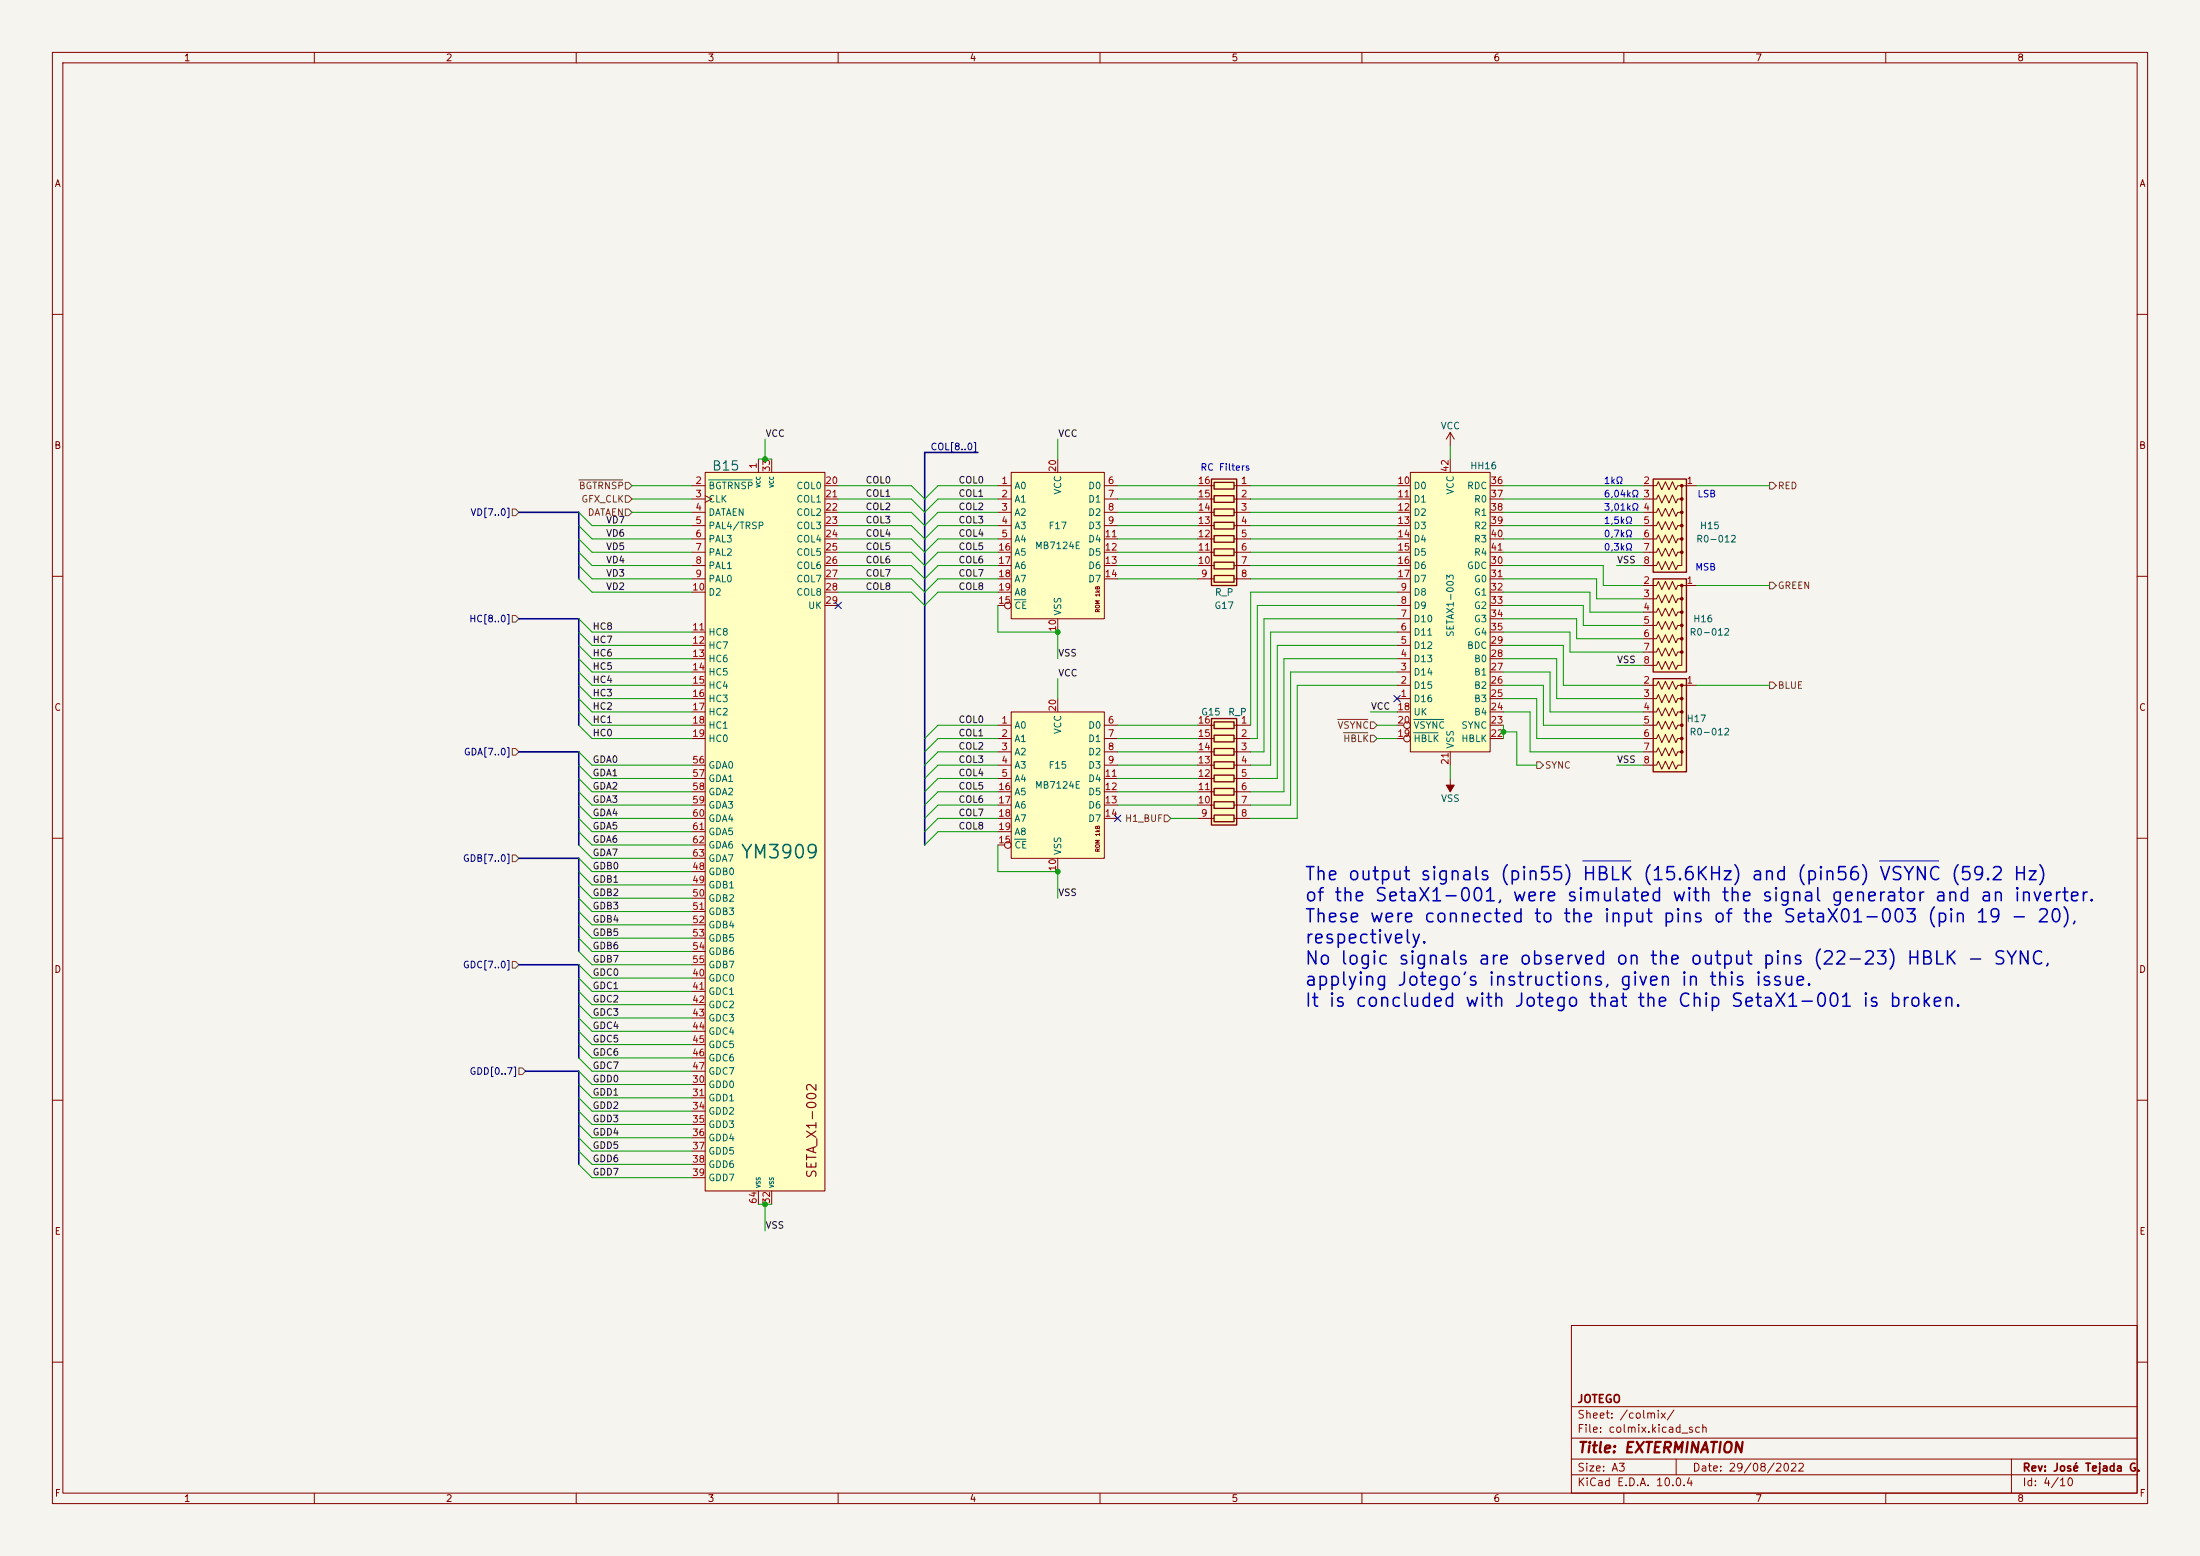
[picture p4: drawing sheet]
<svg xmlns="http://www.w3.org/2000/svg" width="420mm" height="297mm" viewBox="0 0 420 297" stroke-linecap="round" stroke-linejoin="round" font-family="sans-serif">
<path d="M0 0h420v297h-420z" fill="#f5f4ef" stroke="#f5f4ef" stroke-width=".19"/>
<g fill="none" stroke="#840000" stroke-width=".19">
<path d="M10 10h400v277h-400zM12 12h396v273h-396zM60 10v2M110 10v2M160 10v2M210 10v2M260 10v2M310 10v2M360 10v2M10 60h2M408 60h2M10 110h2"/>
<path d="M408 110h2M10 160h2M408 160h2M10 210h2M408 210h2M300 253h108v32h-108zM10 260h2M300 278.5h108M300 274.5h108M300 268.5h108M320 278.5v3M384 278.5v6.5"/>
<path d="M408 260h2M60 285v2M110 285v2M160 285v2M210 285v2M260 285v2M300 281.5h108M310 285v2M360 285v2"/>
</g>
<path d="M315.6 129.5h6.3v17.8h-6.3z" fill="#ffffc2"/>
<path d="M315.6 129.5h6.3v17.8h-6.3z" fill="none" stroke="#840000" stroke-width=".25"/>
<g fill="#840000" stroke="#840000" stroke-width=".19">
<circle cx="321.1" cy="130.8" r=".25"/>
<circle cx="321.1" cy="133.3" r=".25"/>
<circle cx="321.1" cy="135.9" r=".25"/>
<circle cx="321.1" cy="138.4" r=".25"/>
<circle cx="321.1" cy="141" r=".25"/>
<circle cx="321.1" cy="143.5" r=".25"/>
</g>
<path d="M313.7 130.8h2.5l.4-.8 .6 1.6 .7-1.6 .7 1.6 .7-1.6 .6 1.6 .4-.8h.8v15.3h-.8l-.4 .7-.6-1.5-.7 1.5-.7-1.5-.7 1.5-.6-1.5-.4 .8h-2.5M313.7 133.4h2.5l.4-.8 .6 1.5 .7-1.5 .7 1.5 .7-1.5 .6 1.5 .4-.7h.8M313.7 135.9h2.5l.4-.8 .6 1.6 .7-1.6 .7 1.6 .7-1.6 .6 1.6 .4-.8h.8M313.7 138.4h2.5l.4-.7 .6 1.5 .7-1.5 .7 1.5 .7-1.5 .6 1.5 .4-.8h.8M321.3 130.8h2.5M313.7 141h2.5l.4-.8 .6 1.5 .7-1.5 .7 1.5 .7-1.5 .6 1.5 .4-.7h.8M313.7 143.5h2.5l.4-.8 .6 1.6 .7-1.6 .7 1.6 .7-1.6 .6 1.6 .4-.8h.8" fill="none" stroke="#840000" stroke-width=".19"/>
<path d="M231.3 91.4h4.8v20.4h-4.8z" fill="#ffffc2"/>
<path d="M231.3 91.4h4.8v20.4h-4.8zM231.8 92.1h3.8v1.2h-3.8zM231.8 94.6h3.8v1.3h-3.8zM231.8 97.2h3.8v1.2h-3.8zM231.8 99.7h3.8v1.3h-3.8zM231.8 102.2h3.8v1.3h-3.8zM231.8 104.8h3.8v1.2h-3.8zM231.8 107.3h3.8v1.3h-3.8zM231.8 109.9h3.8v1.2h-3.8z" fill="none" stroke="#840000" stroke-width=".25"/>
<g fill="none" stroke="#840000" stroke-width=".19">
<path d="M228.6 92.7h3.2M228.6 95.3h3.2M228.6 97.8h3.2M235.6 92.7h3.2M235.6 95.3h3.2M235.6 97.8h3.2M228.6 100.3h3.2M228.6 102.9h3.2M228.6 105.4h3.2M228.6 108h3.2M228.6 110.5h3.2M235.6 100.3h3.2"/>
<path d="M235.6 102.9h3.2M235.6 105.4h3.2M235.6 108h3.2M235.6 110.5h3.2"/>
</g>
<path d="M134.6 90.2h22.9v137.1h-22.9z" fill="#ffffc2"/>
<g fill="none" stroke="#840000" stroke-width=".19">
<path d="M132.1 92.7h2.5M132.1 95.3h2.5M132.1 97.8h2.5M134.6 90.2h22.9v137.1h-22.9zM134.6 94.6l1.3 .7-1.3 .6M144.8 87.6v2.6M147.3 87.6v2.6M157.5 92.7h2.5M157.5 95.3h2.5M157.5 97.8h2.5M132.1 100.3h2.5M132.1 102.9h2.5"/>
<path d="M132.1 105.4h2.5M132.1 108h2.5M132.1 110.5h2.5M132.1 113h2.5M157.5 100.3h2.5M157.5 102.9h2.5M157.5 105.4h2.5M157.5 108h2.5M157.5 110.5h2.5M157.5 113h2.5M157.5 115.6h2.5M132.1 120.7h2.5"/>
<path d="M132.1 123.2h2.5M132.1 125.7h2.5M132.1 128.3h2.5M132.1 130.8h2.5M132.1 133.4h2.5M132.1 135.9h2.5M132.1 138.4h2.5M132.1 141h2.5M132.1 146.1h2.5M132.1 148.6h2.5M132.1 151.1h2.5M132.1 153.7h2.5"/>
<path d="M132.1 156.2h2.5M132.1 158.8h2.5M132.1 166.4h2.5M132.1 168.9h2.5M132.1 171.5h2.5M132.1 174h2.5M132.1 176.5h2.5M132.1 179.1h2.5M132.1 161.3h2.5M132.1 163.8h2.5M132.1 186.7h2.5M132.1 189.2h2.5"/>
<path d="M132.1 191.8h2.5M132.1 194.3h2.5M132.1 196.9h2.5M132.1 199.4h2.5M132.1 181.6h2.5M132.1 184.2h2.5M132.1 207h2.5M132.1 209.6h2.5M132.1 212.1h2.5M132.1 214.6h2.5M132.1 217.2h2.5M132.1 219.7h2.5"/>
<path d="M132.1 201.9h2.5M132.1 204.5h2.5M132.1 222.2h2.5M132.1 224.8h2.5M144.8 227.3v2.6M147.3 227.3v2.6"/>
</g>
<path d="M135.3 91.6h8.3" fill="none" stroke="#006464" stroke-width=".19"/>
<path d="M193 135.9h17.8v27.9h-17.8z" fill="#ffffc2"/>
<g fill="none" stroke="#840000" stroke-width=".19">
<path d="M190.5 138.4h2.5M193 135.9h17.8v27.9h-17.8zM201.9 133.4v2.5M210.8 138.4h2.6M190.5 141h2.5M190.5 143.5h2.5M190.5 146.1h2.5M190.5 148.6h2.5M190.5 151.1h2.5M190.5 153.7h2.5M190.5 156.2h2.5M190.5 158.8h2.5"/>
<path d="M210.8 141h2.6M210.8 143.5h2.6M210.8 146.1h2.6M210.8 148.6h2.6M210.8 151.1h2.6M210.8 153.7h2.6M210.8 156.2h2.6M276.9 148.6v2.5M190.5 161.3h1.3M201.9 163.8v2.6"/>
<circle cx="192.4" cy="161.3" r=".63"/>
</g>
<path d="M193.7 160.2h2.1" fill="none" stroke="#006464" stroke-width=".19"/>
<path d="M276.1 149.9h1.5l-.7 1.2z" fill="#840000" stroke="#840000" stroke-width=".19"/>
<path d="M231.3 137.2h4.8v20.3h-4.8z" fill="#ffffc2"/>
<path d="M231.3 137.2h4.8v20.3h-4.8zM231.8 137.8h3.8v1.3h-3.8zM231.8 140.3h3.8v1.3h-3.8zM231.8 142.9h3.8v1.2h-3.8zM231.8 145.4h3.8v1.3h-3.8zM231.8 148h3.8v1.2h-3.8zM231.8 150.5h3.8v1.3h-3.8zM231.8 153h3.8v1.3h-3.8zM231.8 155.6h3.8v1.2h-3.8z" fill="none" stroke="#840000" stroke-width=".25"/>
<g fill="none" stroke="#840000" stroke-width=".19">
<path d="M228.6 138.4h3.2M235.6 138.4h3.2M228.6 141h3.2M228.6 143.5h3.2M228.6 146.1h3.2M228.6 148.6h3.2M228.6 151.1h3.2M228.6 153.7h3.2M228.6 156.2h3.2M235.6 141h3.2M235.6 143.5h3.2M235.6 146.1h3.2"/>
<path d="M235.6 148.6h3.2M235.6 151.1h3.2M235.6 153.7h3.2M235.6 156.2h3.2"/>
</g>
<path d="M269.2 90.2h15.3v53.3h-15.3z" fill="#ffffc2"/>
<g fill="none" stroke="#840000" stroke-width=".19">
<path d="M266.7 92.7h2.5M266.7 95.3h2.5M266.7 97.8h2.5M269.2 90.2h15.3v53.3h-15.3zM276.9 82.6v2.5M276.9 87.6v2.6M276.9 82.6l-.8 1.2M276.9 82.6l.7 1.2M284.5 92.7h2.5M284.5 95.3h2.5M284.5 97.8h2.5M266.7 118.1h2.5"/>
<path d="M266.7 115.6h2.5M266.7 113h2.5M266.7 100.3h2.5M266.7 102.9h2.5M266.7 105.4h2.5M266.7 108h2.5M266.7 110.5h2.5M284.5 118.1h2.5M284.5 115.6h2.5M284.5 113h2.5M284.5 100.3h2.5M284.5 102.9h2.5"/>
<path d="M284.5 105.4h2.5M284.5 108h2.5M284.5 110.5h2.5M266.7 133.4h2.5M266.7 130.8h2.5M266.7 128.3h2.5M266.7 125.7h2.5M266.7 123.2h2.5M266.7 120.7h2.5M266.7 135.9h2.5M266.7 138.4h1.3M284.5 133.4h2.5"/>
<path d="M284.5 130.8h2.5M284.5 128.3h2.5M284.5 125.7h2.5M284.5 123.2h2.5M284.5 120.7h2.5M284.5 135.9h2.5M284.5 138.4h2.5M266.7 141h1.3M276.9 143.5v2.6M284.5 141h2.5"/>
<circle cx="268.6" cy="138.4" r=".63"/>
<circle cx="268.6" cy="141" r=".63"/>
</g>
<path d="M269.9 139.9h4.6M269.9 137.3h5.7" fill="none" stroke="#006464" stroke-width=".19"/>
<path d="M193 90.2h17.8v27.9h-17.8z" fill="#ffffc2"/>
<g fill="none" stroke="#840000" stroke-width=".19">
<path d="M190.5 92.7h2.5M190.5 95.3h2.5M190.5 97.8h2.5M193 90.2h17.8v27.9h-17.8zM201.9 87.6v2.6M210.8 92.7h2.6M210.8 95.3h2.6M210.8 97.8h2.6M190.5 100.3h2.5M190.5 102.9h2.5M190.5 105.4h2.5M190.5 108h2.5"/>
<path d="M190.5 110.5h2.5M190.5 115.6h1.3M190.5 113h2.5M201.9 118.1v2.6M210.8 100.3h2.6M210.8 102.9h2.6M210.8 105.4h2.6M210.8 108h2.6M210.8 110.5h2.6"/>
<circle cx="192.4" cy="115.6" r=".63"/>
</g>
<path d="M193.7 114.5h2.1" fill="none" stroke="#006464" stroke-width=".19"/>
<path d="M315.6 110.5h6.3v17.8h-6.3z" fill="#ffffc2"/>
<path d="M315.6 110.5h6.3v17.8h-6.3z" fill="none" stroke="#840000" stroke-width=".25"/>
<g fill="#840000" stroke="#840000" stroke-width=".19">
<circle cx="321.1" cy="111.8" r=".25"/>
<circle cx="321.1" cy="114.3" r=".25"/>
<circle cx="321.1" cy="116.8" r=".25"/>
<circle cx="321.1" cy="119.4" r=".25"/>
<circle cx="321.1" cy="121.9" r=".25"/>
<circle cx="321.1" cy="124.5" r=".25"/>
</g>
<path d="M313.7 111.8h2.5l.4-.8 .6 1.5 .7-1.5 .7 1.5 .7-1.5 .6 1.5 .4-.7h.8v15.2h-.8l-.4 .8-.6-1.6-.7 1.6-.7-1.6-.7 1.6-.6-1.6-.4 .8h-2.5M313.7 114.3h2.5l.4-.8 .6 1.6 .7-1.6 .7 1.6 .7-1.6 .6 1.6 .4-.8h.8M313.7 116.8h2.5l.4-.7 .6 1.5 .7-1.5 .7 1.5 .7-1.5 .6 1.5 .4-.8h.8M313.7 119.4h2.5l.4-.8 .6 1.5 .7-1.5 .7 1.5 .7-1.5 .6 1.5 .4-.7h.8M321.3 111.8h2.5M313.7 121.9h2.5l.4-.7 .6 1.5 .7-1.5 .7 1.5 .7-1.5 .6 1.5 .4-.8h.8M313.7 124.5h2.5l.4-.8 .6 1.5 .7-1.5 .7 1.5 .7-1.5 .6 1.5 .4-.7h.8" fill="none" stroke="#840000" stroke-width=".19"/>
<path d="M315.6 91.4h6.3v17.8h-6.3z" fill="#ffffc2"/>
<path d="M315.6 91.4h6.3v17.8h-6.3z" fill="none" stroke="#840000" stroke-width=".25"/>
<g fill="#840000" stroke="#840000" stroke-width=".19">
<circle cx="321.1" cy="92.7" r=".25"/>
<circle cx="321.1" cy="95.2" r=".25"/>
<circle cx="321.1" cy="97.8" r=".25"/>
<circle cx="321.1" cy="100.3" r=".25"/>
<circle cx="321.1" cy="102.9" r=".25"/>
<circle cx="321.1" cy="105.4" r=".25"/>
</g>
<path d="M313.7 92.7h2.5l.4-.8 .6 1.6 .7-1.6 .7 1.6 .7-1.6 .6 1.6 .4-.8h.8v15.3h-.8l-.4 .7-.6-1.5-.7 1.5-.7-1.5-.7 1.5-.6-1.5-.4 .8h-2.5M313.7 95.3h2.5l.4-.8 .6 1.5 .7-1.5 .7 1.5 .7-1.5 .6 1.5 .4-.7h.8M313.7 97.8h2.5l.4-.8 .6 1.6 .7-1.6 .7 1.6 .7-1.6 .6 1.6 .4-.8h.8M321.3 92.7h2.5M313.7 100.3h2.5l.4-.7 .6 1.5 .7-1.5 .7 1.5 .7-1.5 .6 1.5 .4-.8h.8M313.7 102.9h2.5l.4-.8 .6 1.5 .7-1.5 .7 1.5 .7-1.5 .6 1.5 .4-.7h.8M313.7 105.4h2.5l.4-.8 .6 1.6 .7-1.6 .7 1.6 .7-1.6 .6 1.6 .4-.8h.8" fill="none" stroke="#840000" stroke-width=".19"/>
<g fill="none" stroke="#725600" stroke-width=".19">
<path d="M97.8 97.2h.6l.7 .6-.7 .6h-.6zM110.5 91.6h8.4M119.4 97.2h.6l.6 .6-.6 .6h-.6zM119.4 94.6h.6l.6 .7-.6 .6h-.6zM119.4 92.1h.6l.6 .6-.6 .6h-.6zM337.8 92.1h.7l.6 .6-.6 .6h-.7zM97.8 117.5h.6l.7 .6-.7 .6h-.6zM337.8 111.1h.7l.6 .7-.6 .6h-.7zM255.4 137.3h5.7M256.5 139.9h4.6M261.6 137.8h.7l.6 .6-.6 .7h-.7zM337.8 130.2h.7l.6 .6-.6 .6h-.7z"/>
<path d="M97.8 142.9h.6l.7 .6-.7 .6h-.6zM222.2 155.6h.7l.6 .6-.6 .6h-.7zM261.6 140.3h.7l.6 .7-.6 .6h-.7zM293.4 145.4h.6l.6 .7-.6 .6h-.6zM97.8 163.2h.6l.7 .6-.7 .7h-.6zM97.8 183.5h.6l.7 .7-.7 .6h-.6zM99.1 203.8h.6l.6 .7-.6 .6h-.6z"/>
</g>
<path d="M99.1 97.8h11.4v12.7M186.7 86.4h-10.2v74.9M99.1 118.1h11.4v20.3M99.1 143.5h11.4v17.8M99.1 163.8h11.4v17.8M99.1 184.2h11.4v17.7M100.3 204.5h10.2v17.7" fill="none" stroke="#000084" stroke-width=".3"/>
<g fill="none" stroke="#009600" stroke-width=".19">
<path d="M110.5 97.8l2.5 2.5h19.1M120.6 97.8h11.5M120.6 92.7h11.5M120.6 95.3h11.5M144.8 87.6h2.5M146 83.8v3.8M160 97.8h14l2.5 2.5 2.6-2.5h11.4M160 92.7h14l2.5 2.6 2.6-2.6h11.4M160 95.3h14l2.5 2.5 2.6-2.5h11.4M201.9 83.8v3.8M213.4 97.8h15.2M213.4 92.7h15.2"/>
<path d="M213.4 95.3h15.2M238.8 97.8h27.9M238.8 92.7h27.9M238.8 95.3h27.9M276.9 85.1v2.5M287 97.8h26.7M287 92.7h26.7M287 95.3h26.7M323.8 92.7h14M110.5 108l2.5 2.5h19.1M110.5 105.4l2.5 2.6h19.1M110.5 100.3l2.5 2.6h19.1"/>
<path d="M110.5 102.9l2.5 2.5h19.1M110.5 110.5l2.5 2.5h19.1M110.5 118.1l2.5 2.6h19.1M160 110.5h14l2.5 2.5 2.6-2.5h11.4M160 108h14l2.5 2.5 2.6-2.5h11.4M160 102.9h14l2.5 2.5 2.6-2.5h11.4M160 100.3h14l2.5 2.6 2.6-2.6h11.4M160 105.4h14l2.5 2.6 2.6-2.6h11.4M160 113h14l2.5 2.6 2.6-2.6h11.4M190.5 115.6v5.1h11.4v5M213.4 110.5h15.2M213.4 108h15.2"/>
<path d="M213.4 102.9h15.2M213.4 100.3h15.2M213.4 105.4h15.2M238.8 110.5h27.9M238.8 108h27.9M238.8 102.9h27.9M238.8 100.3h27.9M238.8 105.4h27.9M266.7 118.1h-25.4v25.4h-2.5M266.7 115.6h-26.7v25.4h-1.2M266.7 113h-27.9v25.4M287 110.5h17.8v3.8h8.9"/>
<path d="M287 108h19.1v3.8h7.6M287 102.9h26.7M287 100.3h26.7M287 105.4h26.7M287 118.1h14v3.8h12.7M287 113h16.5v3.8h10.2M287 115.6h15.3v3.8h11.4M308.6 108h5.1M323.8 111.8h14M110.5 138.4l2.5 2.6h19.1M110.5 123.2l2.5 2.5h19.1M110.5 120.7l2.5 2.5h19.1"/>
<path d="M110.5 125.7l2.5 2.6h19.1M110.5 133.4l2.5 2.5h19.1M110.5 128.3l2.5 2.5h19.1M110.5 135.9l2.5 2.5h19.1M110.5 130.8l2.5 2.6h19.1M190.5 138.4h-11.4l-2.6 2.6M201.9 129.5v3.9M213.4 138.4h15.2M261.6 135.9h5.1M262.9 138.4h3.8M266.7 125.7h-21.6v25.4h-6.3M266.7 130.8h-19.1v25.4h-8.8"/>
<path d="M266.7 128.3h-20.3v25.4h-7.6M266.7 123.2h-22.9v25.4h-5M266.7 120.7h-24.1v25.4h-3.8M287 135.9h5.1v7.6h21.6M287 133.4h6.4v7.6h20.3M287 125.7h10.2v7.7h16.5M287 123.2h11.4v7.6h15.3M287 128.3h8.9v7.6h17.8M287 130.8h7.6v7.6h19.1M287 139.7h2.6v6.4h3.8M287 120.7h12.7v3.8h14M287 138.4v2.6"/>
<path d="M308.6 127h5.1M323.8 130.8h14M110.5 153.7l2.5 2.5h19.1M110.5 146.1l2.5 2.5h19.1M110.5 156.2l2.5 2.6h19.1M110.5 151.1l2.5 2.6h19.1M110.5 143.5l2.5 2.6h19.1M110.5 148.6l2.5 2.5h19.1M110.5 158.8l2.5 2.5h19.1M190.5 143.5h-11.4l-2.6 2.6M190.5 141h-11.4l-2.6 2.5M190.5 156.2h-11.4l-2.6 2.6"/>
<path d="M190.5 148.6h-11.4l-2.6 2.5M190.5 158.8h-11.4l-2.6 2.5M190.5 153.7h-11.4l-2.6 2.5M190.5 146.1h-11.4l-2.6 2.5M190.5 151.1h-11.4l-2.6 2.6M213.4 143.5h15.2M213.4 141h15.2M213.4 148.6h15.2M213.4 153.7h15.2M213.4 146.1h15.2M213.4 151.1h15.2M223.5 156.2h5.1"/>
<path d="M262.9 141h3.8M276.9 146.1v2.5M308.6 146.1h5.1M110.5 176.5l2.5 2.6h19.1M110.5 163.8l2.5 2.6h19.1M110.5 161.3l2.5 2.5h19.1M110.5 179.1l2.5 2.5h19.1M110.5 166.4l2.5 2.5h19.1M110.5 168.9l2.5 2.6h19.1M110.5 171.5l2.5 2.5h19.1M110.5 174l2.5 2.5h19.1M190.5 161.3v5.1h11.4v5.1"/>
<path d="M110.5 199.4l2.5 2.5h19.1M110.5 186.7l2.5 2.5h19.1M110.5 191.8l2.5 2.5h19.1M110.5 189.2l2.5 2.6h19.1M110.5 194.3l2.5 2.6h19.1M110.5 196.9l2.5 2.5h19.1M110.5 184.2l2.5 2.5h19.1M110.5 181.6l2.5 2.6h19.1M110.5 201.9l2.5 2.6h19.1M110.5 204.5l2.5 2.5h19.1M110.5 209.6l2.5 2.5h19.1M110.5 219.7l2.5 2.5h19.1"/>
<path d="M110.5 212.1l2.5 2.5h19.1M110.5 217.2l2.5 2.5h19.1M110.5 214.6l2.5 2.6h19.1M110.5 207l2.5 2.6h19.1M110.5 222.2l2.5 2.6h19.1M144.8 229.9h2.5M146 229.9v5"/>
</g>
<path d="M159.4 115l1.2 1.2M160.6 115l-1.2 1.2M266.1 132.7l1.2 1.3M267.3 132.7l-1.2 1.3M212.8 155.6l1.2 1.2M214 155.6l-1.2 1.2" fill="none" stroke="#000084" stroke-width=".19"/>
<path d="M302.1 164.3h9.2M358.8 164.3h11.3" fill="none" stroke="#0000c2" stroke-width=".19"/>
<g fill="#009600" stroke="#009600" stroke-width=".19">
<circle cx="146" cy="229.9" r=".46"/>
<circle cx="287" cy="139.7" r=".46"/>
<circle cx="201.9" cy="120.7" r=".46"/>
<circle cx="201.9" cy="166.4" r=".46"/>
<circle cx="146" cy="87.6" r=".46"/>
</g>
<text font-size="2.5" fill="#006464" x="141.2" y="164.5">YM3909</text>
<g font-size="2.5" fill="#0000c2">
<text x="248.9" y="168.7">The output signals (pin55) HBLK (15.6KHz) and (pin56) VSYNC (59.2 Hz)</text>
<text x="248.9" y="172.7">of the SetaX1-001, were simulated with the signal generator and an inverter.</text>
<text x="248.9" y="176.7">These were connected to the input pins of the SetaX01-003 (pin 19 - 20),</text>
<text x="248.9" y="180.7">respectively.</text>
<text x="248.9" y="184.8">No logic signals are observed on the output pins (22-23) HBLK - SYNC,</text>
<text x="248.9" y="188.8">applying Jotego's instructions, given in this issue.</text>
<text x="248.9" y="192.8">It is concluded with Jotego that the Chip SetaX1-001 is broken.</text>
</g>
<text font-size="2" fill="#840000" x="301" y="277.8">Title: EXTERMINATION</text>
<text font-size="1.8" fill="#006464" x="135.8" y="90.3">B15</text>
<text font-size="1.8" fill="#840000" x="156.3" y="225.1" transform="rotate(-90 156.3 225.1)">SETA_X1-002</text>
<g font-size="1.5" fill="#840000">
<text x="301" y="268.1">JOTEGO</text>
<text x="301" y="273.8">File: colmix.kicad_sch</text>
<text x="301" y="271.1">Sheet: /colmix/</text>
<text x="301" y="281.2">Size: A3</text>
<text x="323" y="281.2">Date: 29/08/2022</text>
<text x="386" y="281.2">Rev: José Tejada G.</text>
<text x="301" y="284">KiCad E.D.A. 10.0.4</text>
<text x="386" y="284">Id: 4/10</text>
</g>
<g font-size="1.3" fill="#840000">
<text x="35" y="12">1</text>
<text x="85" y="12">2</text>
<text x="135" y="12">3</text>
<text x="185" y="12">4</text>
<text x="235" y="12">5</text>
<text x="285" y="12">6</text>
<text x="335" y="12">7</text>
<text x="385" y="12">8</text>
<text x="10.3" y="36">A</text>
<text x="408.3" y="36">A</text>
<text x="10.3" y="86">B</text>
<text x="408.2" y="86">B</text>
<text x="10.3" y="136">C</text>
<text x="408.2" y="136">C</text>
<text x="10.3" y="186">D</text>
<text x="408.2" y="186">D</text>
<text x="10.3" y="236">E</text>
<text x="408.3" y="236">E</text>
<text x="10.3" y="286">F</text>
<text x="35" y="287">1</text>
<text x="85" y="287">2</text>
<text x="135" y="287">3</text>
<text x="185" y="287">4</text>
<text x="235" y="287">5</text>
<text x="285" y="287">6</text>
<text x="335" y="287">7</text>
<text x="385" y="287">8</text>
<text x="408.3" y="286">F</text>
</g>
<g font-size="1.3" fill="#0f0f0f">
<text x="146" y="83.7">VCC</text>
<text x="201.9" y="83.7">VCC</text>
<text x="165.1" y="95.1">COL1</text>
<text x="165.1" y="92.6">COL0</text>
<text x="182.9" y="95.1">COL1</text>
<text x="182.9" y="92.6">COL0</text>
<text x="115.6" y="100.2">VD7</text>
<text x="165.1" y="100.2">COL3</text>
<text x="165.1" y="97.7">COL2</text>
<text x="182.9" y="97.7">COL2</text>
<text x="182.9" y="100.2">COL3</text>
<text x="115.6" y="102.7">VD6</text>
<text x="115.6" y="105.3">VD5</text>
<text x="115.6" y="107.8">VD4</text>
<text x="165.1" y="105.3">COL5</text>
<text x="165.1" y="107.8">COL6</text>
<text x="165.1" y="102.7">COL4</text>
<text x="182.9" y="107.8">COL6</text>
<text x="182.9" y="105.3">COL5</text>
<text x="182.9" y="102.7">COL4</text>
<text x="308.6" y="107.8">VSS</text>
<text x="115.6" y="112.9">VD2</text>
<text x="115.6" y="110.4">VD3</text>
<text x="165.1" y="112.9">COL8</text>
<text x="165.1" y="110.4">COL7</text>
<text x="182.9" y="112.9">COL8</text>
<text x="182.9" y="110.4">COL7</text>
<text x="113" y="125.6">HC6</text>
<text x="113" y="120.5">HC8</text>
<text x="113" y="123.1">HC7</text>
<text x="201.9" y="125.6">VSS</text>
<text x="113" y="128.1">HC5</text>
<text x="113" y="130.7">HC4</text>
<text x="201.9" y="129.4">VCC</text>
<text x="308.6" y="126.9">VSS</text>
<text x="113" y="135.8">HC2</text>
<text x="113" y="133.2">HC3</text>
<text x="261.6" y="135.8">VCC</text>
<text x="113" y="138.3">HC1</text>
<text x="113" y="140.8">HC0</text>
<text x="182.9" y="138.3">COL0</text>
<text x="182.9" y="140.8">COL1</text>
<text x="182.9" y="143.4">COL2</text>
<text x="113" y="148.5">GDA1</text>
<text x="113" y="145.9">GDA0</text>
<text x="182.9" y="148.5">COL4</text>
<text x="182.9" y="145.9">COL3</text>
<text x="308.6" y="145.9">VSS</text>
<text x="113" y="153.5">GDA3</text>
<text x="113" y="151">GDA2</text>
<text x="182.9" y="153.5">COL6</text>
<text x="182.9" y="151">COL5</text>
<text x="113" y="161.2">GDA6</text>
<text x="113" y="156.1">GDA4</text>
<text x="113" y="158.6">GDA5</text>
<text x="182.9" y="158.6">COL8</text>
<text x="182.9" y="156.1">COL7</text>
<text x="113" y="163.7">GDA7</text>
<text x="113" y="166.2">GDB0</text>
<text x="113" y="168.8">GDB1</text>
<text x="113" y="171.3">GDB2</text>
<text x="113" y="173.9">GDB3</text>
<text x="201.9" y="171.3">VSS</text>
<text x="113" y="176.4">GDB4</text>
<text x="113" y="178.9">GDB5</text>
<text x="113" y="184">GDB7</text>
<text x="113" y="181.5">GDB6</text>
<text x="113" y="191.6">GDC2</text>
<text x="113" y="189.1">GDC1</text>
<text x="113" y="186.6">GDC0</text>
<text x="113" y="194.2">GDC3</text>
<text x="113" y="196.7">GDC4</text>
<text x="113" y="201.8">GDC6</text>
<text x="113" y="199.3">GDC5</text>
<text x="113" y="209.4">GDD1</text>
<text x="113" y="204.3">GDC7</text>
<text x="113" y="206.9">GDD0</text>
<text x="113" y="212">GDD2</text>
<text x="113" y="214.5">GDD3</text>
<text x="113" y="219.6">GDD5</text>
<text x="113" y="217">GDD4</text>
<text x="113" y="224.7">GDD7</text>
<text x="113" y="222.1">GDD6</text>
<text x="146" y="234.8">VSS</text>
</g>
<g font-size="1.3" fill="#006464">
<text x="274.9" y="82.3">VCC</text>
<text x="280.6" y="89.9">HH16</text>
<text x="135.1" y="93.7">BGTRNSP</text>
<text x="151.9" y="93.7">COL0</text>
<text x="193.5" y="93.7">A0</text>
<text x="202.9" y="94.5" transform="rotate(-90 202.9 94.5)">VCC</text>
<text x="207.6" y="93.7">D0</text>
<text x="269.7" y="93.7">D0</text>
<text x="277.8" y="94.5" transform="rotate(-90 277.8 94.5)">VCC</text>
<text x="280" y="93.7">RDC</text>
<text x="135.1" y="96.2">CLK</text>
<text x="135.1" y="98.8">DATAEN</text>
<text x="135.1" y="101.3">PAL4/TRSP</text>
<text x="151.9" y="96.2">COL1</text>
<text x="151.9" y="98.8">COL2</text>
<text x="151.9" y="101.3">COL3</text>
<text x="193.5" y="96.2">A1</text>
<text x="193.5" y="98.8">A2</text>
<text x="193.5" y="101.3">A3</text>
<text x="200.1" y="101.3">F17</text>
<text x="207.6" y="96.2">D1</text>
<text x="207.6" y="98.8">D2</text>
<text x="207.6" y="101.3">D3</text>
<text x="269.7" y="96.2">D1</text>
<text x="269.7" y="98.8">D2</text>
<text x="269.7" y="101.3">D3</text>
<text x="281.3" y="96.2">R0</text>
<text x="281.3" y="98.8">R1</text>
<text x="281.3" y="101.3">R2</text>
<text x="324.4" y="101.3">H15</text>
<text x="135.1" y="103.8">PAL3</text>
<text x="135.1" y="106.4">PAL2</text>
<text x="151.9" y="103.8">COL4</text>
<text x="151.9" y="106.4">COL5</text>
<text x="193.5" y="103.8">A4</text>
<text x="193.5" y="106.4">A5</text>
<text x="197.5" y="105.1">MB7124E</text>
<text x="207.6" y="103.8">D4</text>
<text x="207.6" y="106.4">D5</text>
<text x="269.7" y="103.8">D4</text>
<text x="269.7" y="106.4">D5</text>
<text x="281.3" y="103.8">R3</text>
<text x="281.3" y="106.4">R4</text>
<text x="323.7" y="103.8">R0-012</text>
<text x="135.1" y="108.9">PAL1</text>
<text x="135.1" y="111.5">PAL0</text>
<text x="151.9" y="108.9">COL6</text>
<text x="151.9" y="111.5">COL7</text>
<text x="193.5" y="108.9">A6</text>
<text x="193.5" y="111.5">A7</text>
<text x="207.6" y="108.9">D6</text>
<text x="207.6" y="111.5">D7</text>
<text x="269.7" y="108.9">D6</text>
<text x="269.7" y="111.5">D7</text>
<text x="280" y="108.9">GDC</text>
<text x="281.3" y="111.5">G0</text>
<text x="135.1" y="114">D2</text>
<text x="151.9" y="114">COL8</text>
<text x="154.2" y="116.5">UK</text>
<text x="193.5" y="116.5">CE</text>
<text x="193.5" y="114">A8</text>
<text x="202.9" y="117.6" transform="rotate(-90 202.9 117.6)">VSS</text>
<text x="231.7" y="116.5">G17</text>
<text x="231.8" y="114">R_P</text>
<text x="269.7" y="119.1">D10</text>
<text x="269.7" y="116.5">D9</text>
<text x="269.7" y="114">D8</text>
<text x="281.3" y="114">G1</text>
<text x="281.3" y="116.5">G2</text>
<text x="281.3" y="119.1">G3</text>
<text x="323.1" y="119.1">H16</text>
<text x="135.1" y="121.6">HC8</text>
<text x="135.1" y="124.2">HC7</text>
<text x="269.7" y="124.2">D12</text>
<text x="269.7" y="121.6">D11</text>
<text x="277.8" y="121.7" transform="rotate(-90 277.8 121.7)">SETAX1-003</text>
<text x="280" y="124.2">BDC</text>
<text x="281.3" y="121.6">G4</text>
<text x="322.4" y="121.6">R0-012</text>
<text x="135.1" y="126.7">HC6</text>
<text x="135.1" y="129.2">HC5</text>
<text x="135.1" y="131.8">HC4</text>
<text x="269.7" y="131.8">D15</text>
<text x="269.7" y="129.2">D14</text>
<text x="269.7" y="126.7">D13</text>
<text x="281.3" y="131.8">B2</text>
<text x="281.3" y="129.2">B1</text>
<text x="281.3" y="126.7">B0</text>
<text x="135.1" y="134.3">HC3</text>
<text x="135.1" y="136.9">HC2</text>
<text x="229.2" y="136.9">G15</text>
<text x="234.4" y="136.9">R_P</text>
<text x="269.7" y="134.3">D16</text>
<text x="269.7" y="136.9">UK</text>
<text x="281.3" y="136.9">B4</text>
<text x="281.3" y="134.3">B3</text>
<text x="135.1" y="139.4">HC1</text>
<text x="135.1" y="141.9">HC0</text>
<text x="193.5" y="139.4">A0</text>
<text x="193.5" y="141.9">A1</text>
<text x="202.9" y="140.2" transform="rotate(-90 202.9 140.2)">VCC</text>
<text x="207.6" y="139.4">D0</text>
<text x="207.6" y="141.9">D1</text>
<text x="269.7" y="141.9">HBLK</text>
<text x="269.7" y="139.4">VSYNC</text>
<text x="277.8" y="143" transform="rotate(-90 277.8 143)">VSS</text>
<text x="278.9" y="141.9">HBLK</text>
<text x="278.9" y="139.4">SYNC</text>
<text x="321.9" y="138.1">H17</text>
<text x="322.4" y="140.7">R0-012</text>
<text x="135.1" y="147">GDA0</text>
<text x="135.1" y="149.6">GDA1</text>
<text x="193.5" y="144.5">A2</text>
<text x="193.5" y="147">A3</text>
<text x="193.5" y="149.6">A4</text>
<text x="200.1" y="147">F15</text>
<text x="207.6" y="144.5">D2</text>
<text x="207.6" y="147">D3</text>
<text x="207.6" y="149.6">D4</text>
<text x="135.1" y="152.1">GDA2</text>
<text x="135.1" y="154.6">GDA3</text>
<text x="193.5" y="152.1">A5</text>
<text x="193.5" y="154.6">A6</text>
<text x="197.5" y="150.8">MB7124E</text>
<text x="207.6" y="152.1">D5</text>
<text x="207.6" y="154.6">D6</text>
<text x="275" y="153.4">VSS</text>
<text x="135.1" y="157.2">GDA4</text>
<text x="135.1" y="159.7">GDA5</text>
<text x="193.5" y="157.2">A7</text>
<text x="193.5" y="159.7">A8</text>
<text x="207.6" y="157.2">D7</text>
<text x="135.1" y="167.3">GDB0</text>
<text x="135.1" y="162.3">GDA6</text>
<text x="135.1" y="164.8">GDA7</text>
<text x="193.5" y="162.3">CE</text>
<text x="202.9" y="163.3" transform="rotate(-90 202.9 163.3)">VSS</text>
<text x="135.1" y="169.9">GDB1</text>
<text x="135.1" y="172.4">GDB2</text>
<text x="135.1" y="175">GDB3</text>
<text x="135.1" y="177.5">GDB4</text>
<text x="135.1" y="180">GDB5</text>
<text x="135.1" y="182.6">GDB6</text>
<text x="135.1" y="185.1">GDB7</text>
<text x="135.1" y="187.7">GDC0</text>
<text x="135.1" y="190.2">GDC1</text>
<text x="135.1" y="192.7">GDC2</text>
<text x="135.1" y="195.3">GDC3</text>
<text x="135.1" y="197.8">GDC4</text>
<text x="135.1" y="200.4">GDC5</text>
<text x="135.1" y="202.9">GDC6</text>
<text x="135.1" y="208">GDD0</text>
<text x="135.1" y="205.4">GDC7</text>
<text x="135.1" y="210.5">GDD1</text>
<text x="135.1" y="213.1">GDD2</text>
<text x="135.1" y="215.6">GDD3</text>
<text x="135.1" y="218.1">GDD4</text>
<text x="135.1" y="220.7">GDD5</text>
<text x="135.1" y="223.2">GDD6</text>
<text x="135.1" y="225.8">GDD7</text>
</g>
<g font-size="1.3" fill="#a90000">
<text x="144.8" y="89.6" transform="rotate(-90 144.8 89.6)">1</text>
<text x="132.6" y="92.7">2</text>
<text x="132.6" y="95.2">3</text>
<text x="147.3" y="90.2" transform="rotate(-90 147.3 90.2)">33</text>
<text x="157.4" y="92.7">20</text>
<text x="157.4" y="95.2">21</text>
<text x="191.1" y="92.7">1</text>
<text x="191.1" y="95.2">2</text>
<text x="201.9" y="90.2" transform="rotate(-90 201.9 90.2)">20</text>
<text x="211.4" y="92.7">6</text>
<text x="211.4" y="95.2">7</text>
<text x="228.6" y="95.2">15</text>
<text x="228.6" y="92.7">16</text>
<text x="236.8" y="92.7">1</text>
<text x="236.8" y="95.2">2</text>
<text x="266.7" y="92.7">10</text>
<text x="266.7" y="95.2">11</text>
<text x="276.8" y="90.2" transform="rotate(-90 276.8 90.2)">42</text>
<text x="284.4" y="92.7">36</text>
<text x="284.4" y="95.2">37</text>
<text x="313.6" y="92.7">2</text>
<text x="321.9" y="92.7">1</text>
<text x="132.6" y="97.8">4</text>
<text x="132.6" y="100.3">5</text>
<text x="157.4" y="97.8">22</text>
<text x="157.4" y="100.3">23</text>
<text x="191.1" y="97.8">3</text>
<text x="191.1" y="100.3">4</text>
<text x="211.4" y="97.8">8</text>
<text x="211.4" y="100.3">9</text>
<text x="228.6" y="100.3">13</text>
<text x="228.6" y="97.8">14</text>
<text x="236.8" y="97.8">3</text>
<text x="236.8" y="100.3">4</text>
<text x="266.7" y="97.8">12</text>
<text x="266.7" y="100.3">13</text>
<text x="284.4" y="97.8">38</text>
<text x="284.4" y="100.3">39</text>
<text x="313.6" y="100.3">5</text>
<text x="132.6" y="102.8">6</text>
<text x="132.6" y="105.4">7</text>
<text x="132.6" y="107.9">8</text>
<text x="157.4" y="102.8">24</text>
<text x="157.4" y="105.4">25</text>
<text x="157.4" y="107.9">26</text>
<text x="190.5" y="105.4">16</text>
<text x="190.5" y="107.9">17</text>
<text x="191.1" y="102.8">5</text>
<text x="210.8" y="102.8">11</text>
<text x="210.8" y="105.4">12</text>
<text x="210.8" y="107.9">13</text>
<text x="228.6" y="107.9">10</text>
<text x="228.6" y="105.4">11</text>
<text x="228.6" y="102.8">12</text>
<text x="236.8" y="102.8">5</text>
<text x="236.8" y="105.4">6</text>
<text x="236.8" y="107.9">7</text>
<text x="266.7" y="102.8">14</text>
<text x="266.7" y="105.4">15</text>
<text x="266.7" y="107.9">16</text>
<text x="284.4" y="107.9">30</text>
<text x="284.4" y="102.8">40</text>
<text x="284.4" y="105.4">41</text>
<text x="313.6" y="102.8">6</text>
<text x="313.6" y="105.4">7</text>
<text x="313.6" y="107.9">8</text>
<text x="132" y="113">10</text>
<text x="132.6" y="110.5">9</text>
<text x="157.4" y="110.5">27</text>
<text x="157.4" y="113">28</text>
<text x="190.5" y="110.5">18</text>
<text x="190.5" y="113">19</text>
<text x="210.8" y="110.5">14</text>
<text x="229.2" y="110.5">9</text>
<text x="236.8" y="110.5">8</text>
<text x="266.7" y="110.5">17</text>
<text x="267.3" y="113">9</text>
<text x="284.4" y="110.5">31</text>
<text x="284.4" y="113">32</text>
<text x="313.6" y="111.7">2</text>
<text x="321.9" y="111.7">1</text>
<text x="157.4" y="115.5">29</text>
<text x="190.5" y="115.5">15</text>
<text x="267.3" y="118.1">7</text>
<text x="267.3" y="115.5">8</text>
<text x="284.4" y="115.5">33</text>
<text x="284.4" y="118.1">34</text>
<text x="313.6" y="114.3">3</text>
<text x="313.6" y="116.8">4</text>
<text x="313.6" y="119.4">5</text>
<text x="132" y="120.6">11</text>
<text x="132" y="123.2">12</text>
<text x="132" y="125.7">13</text>
<text x="201.9" y="120.7" transform="rotate(-90 201.9 120.7)">10</text>
<text x="267.3" y="125.7">4</text>
<text x="267.3" y="123.2">5</text>
<text x="267.3" y="120.6">6</text>
<text x="284.4" y="125.7">28</text>
<text x="284.4" y="123.2">29</text>
<text x="284.4" y="120.6">35</text>
<text x="313.6" y="121.9">6</text>
<text x="313.6" y="124.4">7</text>
<text x="132" y="128.2">14</text>
<text x="132" y="130.8">15</text>
<text x="267.3" y="130.8">2</text>
<text x="267.3" y="128.2">3</text>
<text x="284.4" y="130.8">26</text>
<text x="284.4" y="128.2">27</text>
<text x="313.6" y="130.8">2</text>
<text x="313.6" y="127">8</text>
<text x="321.9" y="130.8">1</text>
<text x="132" y="133.3">16</text>
<text x="132" y="135.9">17</text>
<text x="201.9" y="135.9" transform="rotate(-90 201.9 135.9)">20</text>
<text x="266.7" y="135.9">18</text>
<text x="267.3" y="133.3">1</text>
<text x="284.4" y="135.9">24</text>
<text x="284.4" y="133.3">25</text>
<text x="313.6" y="133.3">3</text>
<text x="313.6" y="135.9">4</text>
<text x="132" y="138.4">18</text>
<text x="132" y="140.9">19</text>
<text x="191.1" y="138.4">1</text>
<text x="191.1" y="140.9">2</text>
<text x="191.1" y="143.5">3</text>
<text x="211.4" y="138.4">6</text>
<text x="211.4" y="140.9">7</text>
<text x="211.4" y="143.5">8</text>
<text x="228.6" y="143.5">14</text>
<text x="228.6" y="140.9">15</text>
<text x="228.6" y="138.4">16</text>
<text x="236.8" y="138.4">1</text>
<text x="236.8" y="140.9">2</text>
<text x="236.8" y="143.5">3</text>
<text x="266.7" y="140.9">19</text>
<text x="266.7" y="138.4">20</text>
<text x="284.4" y="140.9">22</text>
<text x="284.4" y="138.4">23</text>
<text x="313.6" y="138.4">5</text>
<text x="313.6" y="140.9">6</text>
<text x="313.6" y="143.5">7</text>
<text x="132" y="146">56</text>
<text x="132" y="148.6">57</text>
<text x="191.1" y="146">4</text>
<text x="191.1" y="148.6">5</text>
<text x="210.8" y="148.6">11</text>
<text x="211.4" y="146">9</text>
<text x="228.6" y="148.6">12</text>
<text x="228.6" y="146">13</text>
<text x="236.8" y="146">4</text>
<text x="236.8" y="148.6">5</text>
<text x="276.8" y="146.1" transform="rotate(-90 276.8 146.1)">21</text>
<text x="313.6" y="146">8</text>
<text x="132" y="151.1">58</text>
<text x="132" y="153.6">59</text>
<text x="190.5" y="151.1">16</text>
<text x="190.5" y="153.6">17</text>
<text x="210.8" y="151.1">12</text>
<text x="210.8" y="153.6">13</text>
<text x="228.6" y="153.6">10</text>
<text x="228.6" y="151.1">11</text>
<text x="236.8" y="151.1">6</text>
<text x="236.8" y="153.6">7</text>
<text x="132" y="156.2">60</text>
<text x="132" y="158.7">61</text>
<text x="132" y="161.3">62</text>
<text x="190.5" y="161.3">15</text>
<text x="190.5" y="156.2">18</text>
<text x="190.5" y="158.7">19</text>
<text x="210.8" y="156.2">14</text>
<text x="229.2" y="156.2">9</text>
<text x="236.8" y="156.2">8</text>
<text x="132" y="166.3">48</text>
<text x="132" y="163.8">63</text>
<text x="201.9" y="166.4" transform="rotate(-90 201.9 166.4)">10</text>
<text x="132" y="168.9">49</text>
<text x="132" y="171.4">50</text>
<text x="132" y="174">51</text>
<text x="132" y="176.5">52</text>
<text x="132" y="179">53</text>
<text x="132" y="181.6">54</text>
<text x="132" y="184.1">55</text>
<text x="132" y="186.7">40</text>
<text x="132" y="189.2">41</text>
<text x="132" y="191.7">42</text>
<text x="132" y="194.3">43</text>
<text x="132" y="196.8">44</text>
<text x="132" y="199.4">45</text>
<text x="132" y="201.9">46</text>
<text x="132" y="207">30</text>
<text x="132" y="209.5">31</text>
<text x="132" y="204.4">47</text>
<text x="132" y="212.1">34</text>
<text x="132" y="214.6">35</text>
<text x="132" y="217.1">36</text>
<text x="132" y="219.7">37</text>
<text x="132" y="222.2">38</text>
<text x="132" y="224.8">39</text>
<text x="144.8" y="229.9" transform="rotate(-90 144.8 229.9)">64</text>
<text x="147.3" y="229.9" transform="rotate(-90 147.3 229.9)">32</text>
</g>
<g font-size="1.3" fill="#000084">
<text x="177.5" y="86.2">COL[8..0]</text>
<text x="89.7" y="98.8">VD[7..0]</text>
<text x="89.5" y="119.1">HC[8..0]</text>
<text x="88.4" y="144.5">GDA[7..0]</text>
<text x="88.3" y="164.8">GDB[7..0]</text>
<text x="88.3" y="185.1">GDC[7..0]</text>
<text x="89.5" y="205.4">GDD[0..7]</text>
</g>
<g font-size="1.3" fill="#725600">
<text x="110.4" y="93.7">BGTRNSP</text>
<text x="339.3" y="93.7">RED</text>
<text x="110.9" y="96.2">GFX_CLK</text>
<text x="112.1" y="98.8">DATAEN</text>
<text x="339.3" y="112.7">GREEN</text>
<text x="339.3" y="131.8">BLUE</text>
<text x="255.2" y="139.4">VSYNC</text>
<text x="256.3" y="141.9">HBLK</text>
<text x="294.8" y="147">SYNC</text>
<text x="214.7" y="157.2">H1_BUF</text>
</g>
<g font-size="1.3" fill="#0000c2">
<text x="229.1" y="90.1">RC Filters</text>
<text x="306.1" y="92.7">1kΩ</text>
<text x="306.1" y="95.2">6,04kΩ 3</text>
<text x="323.9" y="95.2">LSB</text>
<text x="306.1" y="100.3">1,5kΩ</text>
<text x="306.1" y="97.8">3,01kΩ 4</text>
<text x="306.1" y="105.4">0,3kΩ</text>
<text x="306.1" y="102.8">0,7kΩ</text>
<text x="323.5" y="109.2">MSB</text>
</g>
<g font-size=".8" fill="#006464">
<text x="145.4" y="93.2" transform="rotate(-90 145.4 93.2)">VCC</text>
<text x="147.9" y="93.2" transform="rotate(-90 147.9 93.2)">VCC</text>
<text x="145.4" y="226.8" transform="rotate(-90 145.4 226.8)">VSS</text>
<text x="147.9" y="226.8" transform="rotate(-90 147.9 226.8)">VSS</text>
</g>
<g font-size=".8" fill="#840000">
<text x="210.1" y="117" transform="rotate(-90 210.1 117)">ROM 1kB</text>
<text x="210.1" y="162.7" transform="rotate(-90 210.1 162.7)">ROM 1kB</text>
</g>
</svg>
